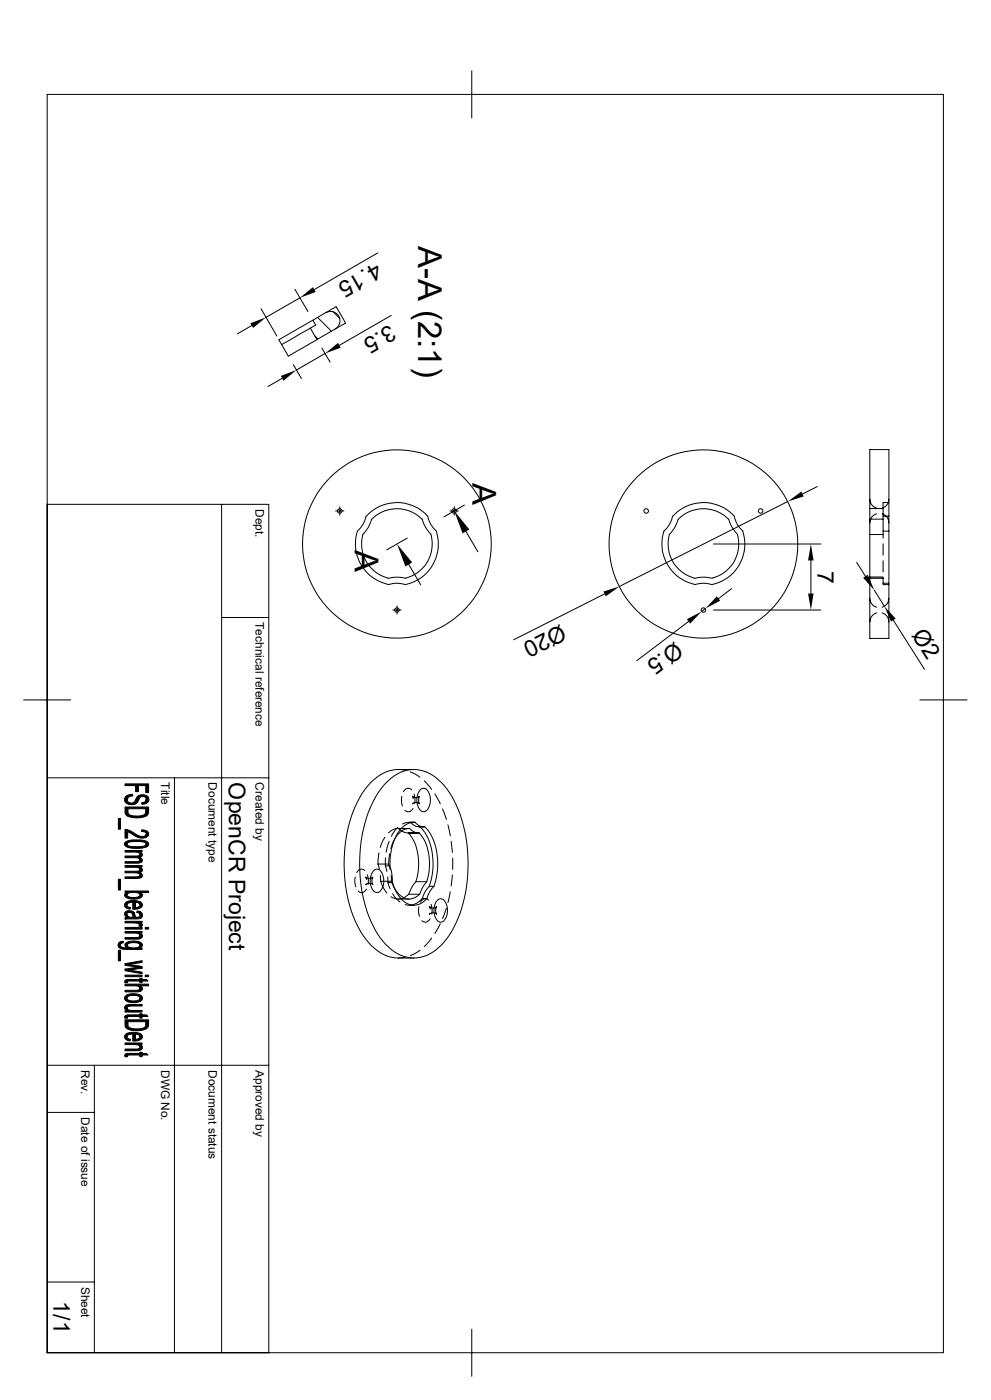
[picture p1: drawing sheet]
<svg xmlns="http://www.w3.org/2000/svg" width="297mm" height="420mm" viewBox="0 0 297 420" stroke-linecap="round" stroke-linejoin="round" font-family="sans-serif">
<g fill="none" stroke="#000" stroke-width=".3">
<path d="M14.1 28.3h268.6v377.5h-268.6zM141.4 21.3v14.1M113.2 75.9l-19 11M75.4 97.7l-4.2 2.5M78.2 92.6l4.8 8.2M88.4 86.8l3.9 6.7M89.9 89.3l-10.2 5.9M93 98.4l-8.6 5M93.8 96.1l7-4.1 2.8 4.9-8.6 5-2-3.5 1.6-.9zM93.8 96.1l-10.2 5.8 2.8 4.9 8.6-4.9M95.2 95.2l4.1 4.2M97.7 93.8a2.79 2.79 0 0 1 3.8 1 2.79 2.79 0 0 1-1 3.8"/>
<path d="M99.8 93.5l2.1 2M117.3 94.6l-15.6 9M84.6 113.5l-4.3 2.5M87.9 109.4l2.4 4.2M94.4 100.8l.9 .9M96.5 104.4l2.4 4.2M97.4 106l-8.5 5M260.7 134.9h5.7v56.6h-5.7zM14.1 151.3h66.5v254.5h-66.5M66.4 151.3v254.5M100.6 153.3h2.5M101.9 152v2.6"/>
<path d="M109.7 154.9a7.9 7.9 0 0 1-2.6 4.5 12.5 12.5 0 0 0 9.3 15.9M109.8 154.9a12.4 12.4 0 0 1 18.4 0 7.6 7.6 0 0 0 2.6 4.4M111.4 155.7l-1 2.5a7.2 7.2 0 0 0-1.7 7.7 10.8 10.8 0 0 0 7.6 7.5M111.4 155.8a10.5 10.5 0 0 1 15.1 0M126.5 155.7l1.1 2.5a6.9 6.9 0 0 1 1.8 6.8 10.6 10.6 0 0 1-7.8 8.4l-2.6-.3-2.7 .4M130.8 159.4a12.4 12.4 0 0 1-9.2 15.9M134.9 153.3h2.5M136.1 152v2.6M139.2 151.5l-6.1 3.6M139.7 159.4l3.5 6.1M201.5 154.9a7.9 7.9 0 0 1-2.5 4.5 12.5 12.5 0 0 0 9.2 15.9M201.6 154.9a12.4 12.4 0 0 1 18.5 0 7.6 7.6 0 0 0 2.6 4.4"/>
<path d="M218.4 155.8a10.6 10.6 0 0 0-15.2-.1l-1 2.5-1.6 2.2M218.4 155.7l1 2.5a6.9 6.9 0 0 1 1.8 6.8 10.6 10.6 0 0 1-7.7 8.4l-2.7-.3-2.6 .4M222.6 159.4a12.4 12.4 0 0 1-9.2 15.9M236.1 150.5l-50.5 25.4M244.9 146l-4.4 2.2M260.7 149.7l.4 1.6 .7 .7 .9 .4M260.7 155.7h4M260.7 152.6h4M262.7 154.1l-.9 .5-.7 .7-.4 1.5M264.4 154.1l.9 .5 .7 .7 .4 1.5M264.7 154.9v4.4h1.7M264.7 159.3v2.2"/>
<path d="M266.4 150.7h-1.7v4.2h1.7M266.4 149.7l-.4 1.6-.7 .7-.9 .4M116.4 175.4a8.1 8.1 0 0 1 5.1 0M122 161.4l-6.1 3.6M122.5 169.3l3.6 6.1M181.2 178.2l-27.3 13.7M200.6 160.4a10.6 10.6 0 0 0 7.6 13M208.2 175.4a8.1 8.1 0 0 1 5.2 0M213.8 163.2h32.2M219.3 176.6l-4 3M243 168.1v10M256.8 168.7l2.6 4.2"/>
<path d="M260.7 179.5l.4 1.5 .7 .7 .9 .5M260.7 160.4h4M260.7 173.5h4M260.7 173.1h4M262 177.1l3 4.8M264.7 173.3v2.1h1.7M264.7 168.2v3.4M264.7 163.2v3.3M264.7 175h1.7M266.4 179.5l-.4 1.5-.7 .7-.9 .5M66.4 185.3h14.2M117.7 183h2.5"/>
<path d="M119 181.7v2.5M206.4 186.4l-15.6 11.8M211.4 182.5l-1.1 .9M213.8 183h32.2M262.7 183.9l-.9 .4-.7 .8-.4 1.5M264.4 183.9l.9 .4 .7 .8 .4 1.5M267.7 186l9.4 14.8M7.1 210h14.1M275.7 210h14.1M14.1 233.3h66.5M52.3 233.3v172.5M115.6 234.9a10.8 10.8 0 0 1 16.9 0 35 35 0 0 1 7.8 22.5 39.7 39.7 0 0 1-6.2 24 12.9 12.9 0 0 1-10.1 6 13.4 13.4 0 0 1-10.8-7.1 43 43 0 0 1-4.7-29.6 31.8 31.8 0 0 1 7.1-15.8z"/>
<path d="M119.4 230.8l1.9 .3M119.4 230.8h4.6M119.4 230.8a13.2 13.2 0 0 0-10.5 6.6 42.9 42.9 0 0 0-4.8 31.4 27.5 27.5 0 0 0 8.8 16.3l1.8 1.1 1.8 .8 2.9 .4M120.4 238.9l-.1 1 .3 1.9M122.9 231.5l3 1.7M123.4 236.9a1.46 1.46 0 0 0-2.5 .6M123.8 239.6l-.1-.7 .8 .4 1.2-.4-.2 .6 .2 1.6-.8-.4-.8 .1-.4 .3M124.1 238.2l.2 .9v2M126 236.9a1.48 1.48 0 0 1 2.4 .7 4.5 4.5 0 0 1-1.1 5.9 2.1 2.1 0 0 1-2.2-2.1 4.9 4.9 0 0 1 .9-4.5zM127.2 234.3l2.2 2.5M130.3 238.2l1.7 2.9M113.3 259.2l.4 1.7"/>
<path d="M113.3 259.2h3.2M113.6 255.9l-.3 3.3M115.4 251.2l-1.4 3M115.5 259.8l.5 1.6M115.5 257.3v2.5h1.3a14.5 14.5 0 0 1 .8 5h-1.4v-1.7M116.5 259.2l.5 1.7M116.6 252.4l-.9 3.3M116.8 256.2l-.3 3M119.3 248.2l-2 2.7M119.4 248.5h3.3a6.3 6.3 0 0 0-5.3 5.1l-.3 1M122.4 249.9a15.4 15.4 0 0 1 2.2 14.6M122.6 246.7h1.8a3.3 3.3 0 0 0 2.9 1.3"/>
<path d="M122.7 248.5l1.4 1.1 1.5 .3h-3.3l-1.4-.3a2.78 2.78 0 0 0-4.5 .3M123 246.7l-1.6 .1-.7 .4M123.1 246.8l1.2 .9 1.3 .3M123.7 246.7l-.6 .1M123.8 242.5a1.45 1.45 0 0 1-2.4 .6M124.4 246.7a6.4 6.4 0 0 0-5.8 4.4 18.5 18.5 0 0 0-1.7 8.7M125.6 249.9a15.1 15.1 0 0 1 2.5 13.8l-.2 .8M125.9 248a16.9 16.9 0 0 1 3.5 15.1l-.7 2.8h1.3M127 248.1h-1.4l1.7-.1a16.9 16.9 0 0 1 3.5 15.1l-.8 2.8M132.6 242.7l1.2 3.1M134.2 247.4l.8 3.3M135.2 252.4l.4 3.3"/>
<path d="M135.7 257.4v3.4M106.5 263.1l-.2 1.7 .3 1.3M109.3 261.2l-.2-.3a1.46 1.46 0 0 0-2.2 .8M109.8 266.7a1.44 1.44 0 0 1-2.4 .6M109.9 263.8l-.3-.7 .8 .4h.8l.5-.4-.2 .9 .2 1.3-.7-.3h-.8l-.5 .3M110.1 262.4l.3 1.6-.1 1.3M112 261.2a1.48 1.48 0 0 1 2.5 .7 4.5 4.5 0 0 1-1.2 5.8 2.1 2.1 0 0 1-2.2-2.1 4.9 4.9 0 0 1 .9-4.4zM114 262.6l.1 1.8M114.1 264.4h3.2M114.1 264.4l.8 2 1.1 1.5M116.2 264.8l.7 1.8M117.2 269l.2 .2a4 4 0 0 0 3.6 .2"/>
<path d="M117.2 262.6l.1 1.8M117.3 264.4a7.6 7.6 0 0 0 4.5 5.2h1.8l1.1-.5 1-.8h-3.2M117.7 264.8a8.6 8.6 0 0 0 5.7 6.7 5 5 0 0 0 4.5-1.9M117.7 268.1l.5 .8 1.7 1.7M119.4 269.7h3.2M122.5 268.3l-1.5 1M122.6 271.6h1.4M125.6 272l-.2 1.7 .3 1.2M126.5 269.6a5 5 0 0 1-5.1 1.8M126.5 269.6h1.4M127.9 264.5h-3.2l-1.3 1.6-.9 2.2M127.9 264.5l-1.2 1.6-.9 2.2"/>
<path d="M128.4 270a1.41 1.41 0 0 0-2.4 .6M128.7 265.9a8 8 0 0 0-2.1 3.7M128.9 275.6a1.44 1.44 0 0 1-2.5 .6M128.9 272.7l-.2-.7 .8 .4 .8-.1 .5-.3-.2 .9 .2 1.3-.9-.4-1.1 .4M129.2 271.3l.3 1.6-.1 1.3M130 265.9a8 8 0 0 0-2.1 3.7M131.1 270a1.48 1.48 0 0 1 2.5 .8 4.5 4.5 0 0 1-1.2 5.8 2.1 2.1 0 0 1-2.2-2.1 4.9 4.9 0 0 1 .9-4.5zM132 277.1l-1.7 2.9M133.8 272.4l-1.2 3.1M135 267.5l-.8 3.3M135.6 262.5l-.4 3.3M119.4 287.4h4.6"/>
<path d="M121.3 287.2l-1.9 .2M125.9 285l-2.9 1.7M129.4 281.4l-2.2 2.6M14.1 319.6h66.5M28.3 319.6v86.2M14.1 333.7h14.2M14.1 384.6h14.2M141.4 398.7v14.2"/>
<circle cx="101.8" cy="153.3" r=".68"/>
<circle cx="136.1" cy="153.3" r=".68"/>
<circle cx="193.7" cy="153.3" r=".68"/>
<circle cx="228" cy="153.3" r=".68"/>
<circle cx="118.9" cy="163.2" r="28.3"/>
<circle cx="210.8" cy="163.2" r="28.3"/>
<circle cx="119" cy="183" r=".68"/>
<circle cx="210.8" cy="183" r=".68"/>
</g>
<g fill="#000" stroke="#000" stroke-width=".3">
<path d="M38.1 238.6l1.6-.3 .1 .5a1.36 1.36 0 0 0-1.6 1.1z" fill-rule="evenodd"/>
<path d="M37.5 235.2h7v2.6h-.8v-2.1h-2.2v1.8h-.9v-1.8h-3.1z" fill-rule="evenodd"/>
<path d="M37.7 239l.4-.4 .1 1.3a1.32 1.32 0 0 0 1.4 1 1.32 1.32 0 0 0 1.2-1.3 2.15 2.15 0 0 1 1.9-1.2 2.15 2.15 0 0 1 1.9 1.2l-.1 .9-.7 .5v-1.2a1.18 1.18 0 0 0-1.3-.9 1.18 1.18 0 0 0-1 1.3 2.34 2.34 0 0 1-4.2-.1z" fill-rule="evenodd"/>
<path d="M35.5 245.5h.6v3.3h-.6z" fill-rule="evenodd"/>
<path d="M37.5 256.8l4.3-.2 .2 1.4-.4-.5-.6-.2h-3.5z" fill-rule="evenodd"/>
<path d="M41.9 255.6l.1 .7z" fill-rule="evenodd"/>
<path d="M37.5 255.1h5.1v.5h-.7l-.1 .4-1.1-.4h-3.2z" fill-rule="evenodd"/>
<path d="M42 255.6a.81 .81 0 0 1 .7 .9 .81 .81 0 0 1-.9 .7z" fill-rule="evenodd"/>
<path d="M37.5 258.5l3.9-.1 .5-.2 .1-.9a.82 .82 0 0 1 .7 1 .82 .82 0 0 1-1 .6l-4.2 .1z" fill-rule="evenodd"/>
<path d="M38.3 242.6v.9a1.61 1.61 0 0 0 2.1 1.3 2.85 2.85 0 0 0 3.2-1l.1-.3 .1 1.3-.5 .2-2.1 .4-1.8-.2-1.1-.4z" fill-rule="evenodd"/>
<path d="M42.5 240.8l1-.3 .3-.7v1.2l-1.3 .3z" fill-rule="evenodd"/>
<path d="M37.5 252.7l.5-.3 .1 .8a2.44 2.44 0 0 0 2.5 .8h.3a3.2 3.2 0 0 0 2.9-.7l-.1 .9-1.4 .3-2.8-.1a1.77 1.77 0 0 1-2.2-1.4z" fill-rule="evenodd"/>
<path d="M37.5 248.8l1.6 .5 1.7 1a2.26 2.26 0 0 0 3 .1v-.2l.1 1a5.1 5.1 0 0 1-5-1.4l-.6-.3v1.9h-.8z" fill-rule="evenodd"/>
<path d="M37.5 242.1h7v2l-.7 .7-.1-2.2h-5.4v2.2h-.2l-.6-1z" fill-rule="evenodd"/>
<path d="M42.5 248.9a1.62 1.62 0 0 1 2 1.4l-.2 .5-.4 .4-.2-1.3-.4-.3-.9-.2z" fill-rule="evenodd"/>
<path d="M38 252.4l1.8-.4h2.4a1.9 1.9 0 0 1 2.3 1.4l-.7 .7v-.9a3.2 3.2 0 0 0-3.1-.8 2.63 2.63 0 0 0-2.6 .8z" fill-rule="evenodd"/>
<path d="M35.5 263.8h.6v3.2h-.6z" fill-rule="evenodd"/>
<path d="M37.9 267.8l.2-.1v.8z" fill-rule="evenodd"/>
<path d="M38 274.3l.1 .9-.2-.1z" fill-rule="evenodd"/>
<path d="M37.6 270.8l.4-.3 .1 1.2 .4 .4 .6 .1-.1 .6a1.3 1.3 0 0 1-1.5-1.8z" fill-rule="evenodd"/>
<path d="M37.5 273.6a2.18 2.18 0 0 1 2.6 0l-.1 1.5a1.26 1.26 0 0 0-1.5-1.3l-.5 .3-.1 1a1.06 1.06 0 0 1-.4-1.5z" fill-rule="evenodd"/>
<path d="M37.5 261.4l4.3-.2 .2 1.4-.3-.5-.7-.2-3.5-.1z" fill-rule="evenodd"/>
<path d="M38 270.5l.9-.2a5.2 5.2 0 0 1 3.1 .2v1l-.6-.7-.9-.1v2.1h-.7v-2.2l-1.3 .3-.4 .6z" fill-rule="evenodd"/>
<path d="M41.9 260.1l.1 .8z" fill-rule="evenodd"/>
<path d="M41.8 279.9l.2 .1v.7z" fill-rule="evenodd"/>
<path d="M41.1 273.3l.9 .2v1l-.3-.5-.7-.2z" fill-rule="evenodd"/>
<path d="M37.5 259.7h5.1v.4h-.7l-.1 .5-.9-.4h-3.4z" fill-rule="evenodd"/>
<path d="M37.5 276.4h5.1v.4h-.8v.6l-.7-.5h-3.6z" fill-rule="evenodd"/>
<path d="M37.5 279.4h5.1v.5h-.8v.5l-.9-.4-3.4-.1z" fill-rule="evenodd"/>
<path d="M37.5 278.2h5.1v.5h-5.1z" fill-rule="evenodd"/>
<path d="M42 260.2a.81 .81 0 0 1 .7 .9 .81 .81 0 0 1-.9 .7z" fill-rule="evenodd"/>
<path d="M37.5 263.1l3.9-.1 .6-.4v-.8a.86 .86 0 0 1 .6 1.1 .86 .86 0 0 1-1.1 .6h-4z" fill-rule="evenodd"/>
<path d="M37.5 268l.4-.2 .2 .7a2.75 2.75 0 0 0 3.1 .6l.7-.3 .1-1a.91 .91 0 0 1 .7 1 .91 .91 0 0 1-1 .7l-1.5 .2a2.53 2.53 0 0 1-2.9-1.2z" fill-rule="evenodd"/>
<path d="M40.5 270.7v1.6l1.3-.4 .2-1.4a1.1 1.1 0 0 1 .6 1.3 1.1 1.1 0 0 1-1.2 .8l-.9 .2z" fill-rule="evenodd"/>
<path d="M38.1 274.6l.5 .4 1.4 .2 .1-1.6 .2 .4a.93 .93 0 0 0 .3 1 .93 .93 0 0 0 1.1 0l.3-.3v-1.2a1.2 1.2 0 0 1 .6 1.6 1.2 1.2 0 0 1-1.6 .6l-3.5 .1v-.5l.6-.1z" fill-rule="evenodd"/>
<path d="M41.8 276.8l.9 .5-.3 .7-.8-.2z" fill-rule="evenodd"/>
<path d="M43.5 278.2h1v.5h-1z" fill-rule="evenodd"/>
<path d="M37.5 267.3h7v.5h-2.5v.7a2.51 2.51 0 0 0-3-.7l-.9 .4v-.5h-.6z" fill-rule="evenodd"/>
<path d="M35.5 285.1h.6v3.1h-.6z" fill-rule="evenodd"/>
<path d="M36 282.6l1-.2-.1 .5-.5 .1-.3 .5z" fill-rule="evenodd"/>
<path d="M35.6 282.9l.4-.3 .1 .9a1.6 1.6 0 0 0 2 .8v.5a2.44 2.44 0 0 1-2.7-1z" fill-rule="evenodd"/>
<path d="M37.5 294.2l.7-.4v1l-.7 .1z" fill-rule="evenodd"/>
<path d="M37.5 297.1h3.8l.7-.6v.9l-.5 .1-4 .1z" fill-rule="evenodd"/>
<path d="M42 283.5v.9z" fill-rule="evenodd"/>
<path d="M38.2 283.6a2.58 2.58 0 0 0 3.2 .6l.6-.5v.7h.6v.4h-4.5z" fill-rule="evenodd"/>
<path d="M37.5 289.1l5.1 .8v.5l-5.1-.8z" fill-rule="evenodd"/>
<path d="M37.5 289.1l5.1-.9v.5l-4.1 .6z" fill-rule="evenodd"/>
<path d="M37.5 290.7l3.9-.5 1.2 .2-4 .6z" fill-rule="evenodd"/>
<path d="M37.5 290.7l5.1 .9v.5l-5.1-.9z" fill-rule="evenodd"/>
<path d="M37.5 292.5h5.1v.5h-5.1z" fill-rule="evenodd"/>
<path d="M37.5 281.3l4-.1 .4-.4 .1-.8a.93 .93 0 0 1 .6 1.1 .93 .93 0 0 1-1.2 .6h-3.9z" fill-rule="evenodd"/>
<path d="M37.6 283a4.4 4.4 0 0 1 5 .2l-.1 .7-.5 .5v-.9a2.64 2.64 0 0 0-3.2-.5l-.6 .3-.1 1.5v-.5l-.6-.6z" fill-rule="evenodd"/>
<path d="M42 295.7a.86 .86 0 0 1 .7 .9 .86 .86 0 0 1-.7 .8z" fill-rule="evenodd"/>
<path d="M38 298.5l1.9-.4a2.31 2.31 0 0 1 2.8 1.3l-.1 .5-.6 .5v-.9a2.29 2.29 0 0 0-2.8-.8l-.9 .3-.2 .5z" fill-rule="evenodd"/>
<path d="M38.2 293.8h3.7v-.3h.7v.3h1.3l.5 .5h-1.8v.5h-.7v-.5h-3.4l-.3 .3z" fill-rule="evenodd"/>
<path d="M43.5 292.5h1v.5h-1z" fill-rule="evenodd"/>
<path d="M37.5 295.2h7v.5h-2.5v1.7v-.9l-.5-.6-4-.2z" fill-rule="evenodd"/>
<path d="M37.5 304.8l.7-.3v.9l-.7 .1z" fill-rule="evenodd"/>
<path d="M37.5 316.4l.7-.3v.9h-.7z" fill-rule="evenodd"/>
<path d="M38.1 302.4l.1 .8z" fill-rule="evenodd"/>
<path d="M37.5 310.4l.5-.4 .1 1.3 1 .5-.1 .5a1.31 1.31 0 0 1-1.4-.5 1.31 1.31 0 0 1-.1-1.4z" fill-rule="evenodd"/>
<path d="M38 310l1.3-.3 1.7 .1 1 .2v1l-.3-.5-1.2-.3v2.1h-.7v-2.1l-1.3 .2-.4 .6z" fill-rule="evenodd"/>
<path d="M41.8 313.3l.2 .1v.7z" fill-rule="evenodd"/>
<path d="M37.4 299l.6-.5 .1 1a2.67 2.67 0 0 0 3.3 .6l.6-.6v.9l-1.5 .4a2.98 2.98 0 0 1-3.2-1.2z" fill-rule="evenodd"/>
<path d="M37.6 301.7l1.1-.4h3.9v.5l-4.1 .1-.4 .3v.9a.84 .84 0 0 1-.7-.5 .84 .84 0 0 1 .2-.9z" fill-rule="evenodd"/>
<path d="M37.5 303.2h.7l.1-.4 1 .3h3.3v.5h-5.1z" fill-rule="evenodd"/>
<path d="M37.5 312.9h5.1v.4h-.8v.5l-.9-.4h-3.4z" fill-rule="evenodd"/>
<path d="M40.5 310.2v1.6l.6-.1 .9-.5v-1.2a1.1 1.1 0 0 1 .6 1.4 1.1 1.1 0 0 1-1.2 .8l-.9 .1z" fill-rule="evenodd"/>
<path d="M37.5 314.7l4-.1 .4-.3 .1-.9a.93 .93 0 0 1 .6 1.2 .93 .93 0 0 1-1.2 .6h-3.9z" fill-rule="evenodd"/>
<path d="M38.3 306.5v.8a1.49 1.49 0 0 0 1.9 1.3l.8 .1a2.23 2.23 0 0 0 2.6-1.1l.1-.3 .1 1.4-.5 .2-1.9 .3-2-.1-1.1-.4z" fill-rule="evenodd"/>
<path d="M38.2 304.5h3.7v-.4h.7v.4h1.3l.5 .4h-1.8v.5h-.7v-.5h-3l-.7 .3z" fill-rule="evenodd"/>
<path d="M38.2 316.1l3.7-.1v-.3h.7v.3h1.3l.5 .5h-1.8v.5h-.7v-.5h-3.2l-.5 .3z" fill-rule="evenodd"/>
<path d="M37.5 305.9h7v2.1l-.7 .7-.1-2.2h-5.4v2.2l-.8-.7z" fill-rule="evenodd"/>
</g>
<g fill="#000">
<path d="M75 97l4.7-1.8-3.8 3.2zM89.9 89.3l3.9-3.2 .8 1.5zM84.2 112.8l4.7-1.8-3.9 3.2zM97.4 106l3.9-3.1 .8 1.4zM236.1 150.5l4.1-3 .7 1.4zM119 163.2l4.5 5.5-2 1.2zM136.1 153.3l4.6 5.5-2.1 1.2zM180.8 177.5l4.8-1.6-4 3zM242.2 178.1h1.6l-.8 4.9zM243 163.2l.8 4.9h-1.6zM258.7 173.3l1.4-.9 1.9 4.7zM205.9 185.8l4.4-2.4-3.5 3.7z"/>
<path d="M214.8 178.9l1.1 1.3-4.5 2.3zM265 181.9l3.4 3.7-1.4 .9z"/>
</g>
<g font-size="9.9">
<text x="125.3" y="73.7" transform="rotate(90 125.3 73.7)">A-A (2:1)</text>
<text x="141.6" y="144.8" transform="rotate(90 141.6 144.8)">A</text>
<text x="106.4" y="165.1" transform="rotate(90 106.4 165.1)">A</text>
</g>
<g font-size="6.9">
<text x="112.6" y="78.6" transform="rotate(150 112.6 78.6)">4.15</text>
<text x="116.8" y="97.2" transform="rotate(150 116.8 97.2)">3.5</text>
<text x="245" y="171.2" transform="rotate(90 245 171.2)">7</text>
<text x="168.1" y="187.2" transform="rotate(153 168.1 187.2)">Ø20</text>
<text x="273.1" y="190.5" transform="rotate(58 273.1 190.5)">Ø2</text>
<text x="202.4" y="192.2" transform="rotate(143 202.4 192.2)">Ø.5</text>
<text x="68.5" y="234.7" transform="rotate(90 68.5 234.7)">OpenCR Project</text>
<text x="16" y="390.4" transform="rotate(90 16 390.4)">1/1</text>
</g>
<g font-size="3.6">
<text x="76.6" y="152.7" transform="rotate(90 76.6 152.7)">Dept.</text>
<text x="76.6" y="186.7" transform="rotate(90 76.6 186.7)">Technical reference</text>
<text x="48.3" y="234.7" transform="rotate(90 48.3 234.7)">Title</text>
<text x="62.5" y="234.7" transform="rotate(90 62.5 234.7)">Document type</text>
<text x="76.6" y="234.7" transform="rotate(90 76.6 234.7)">Created by</text>
<text x="24.3" y="321" transform="rotate(90 24.3 321)">Rev.</text>
<text x="48.3" y="321" transform="rotate(90 48.3 321)">DWG No.</text>
<text x="62.5" y="321" transform="rotate(90 62.5 321)">Document status</text>
<text x="76.6" y="321" transform="rotate(90 76.6 321)">Approved by</text>
<text x="24.3" y="335.1" transform="rotate(90 24.3 335.1)">Date of issue</text>
<text x="24.3" y="386" transform="rotate(90 24.3 386)">Sheet</text>
</g>
</svg>
